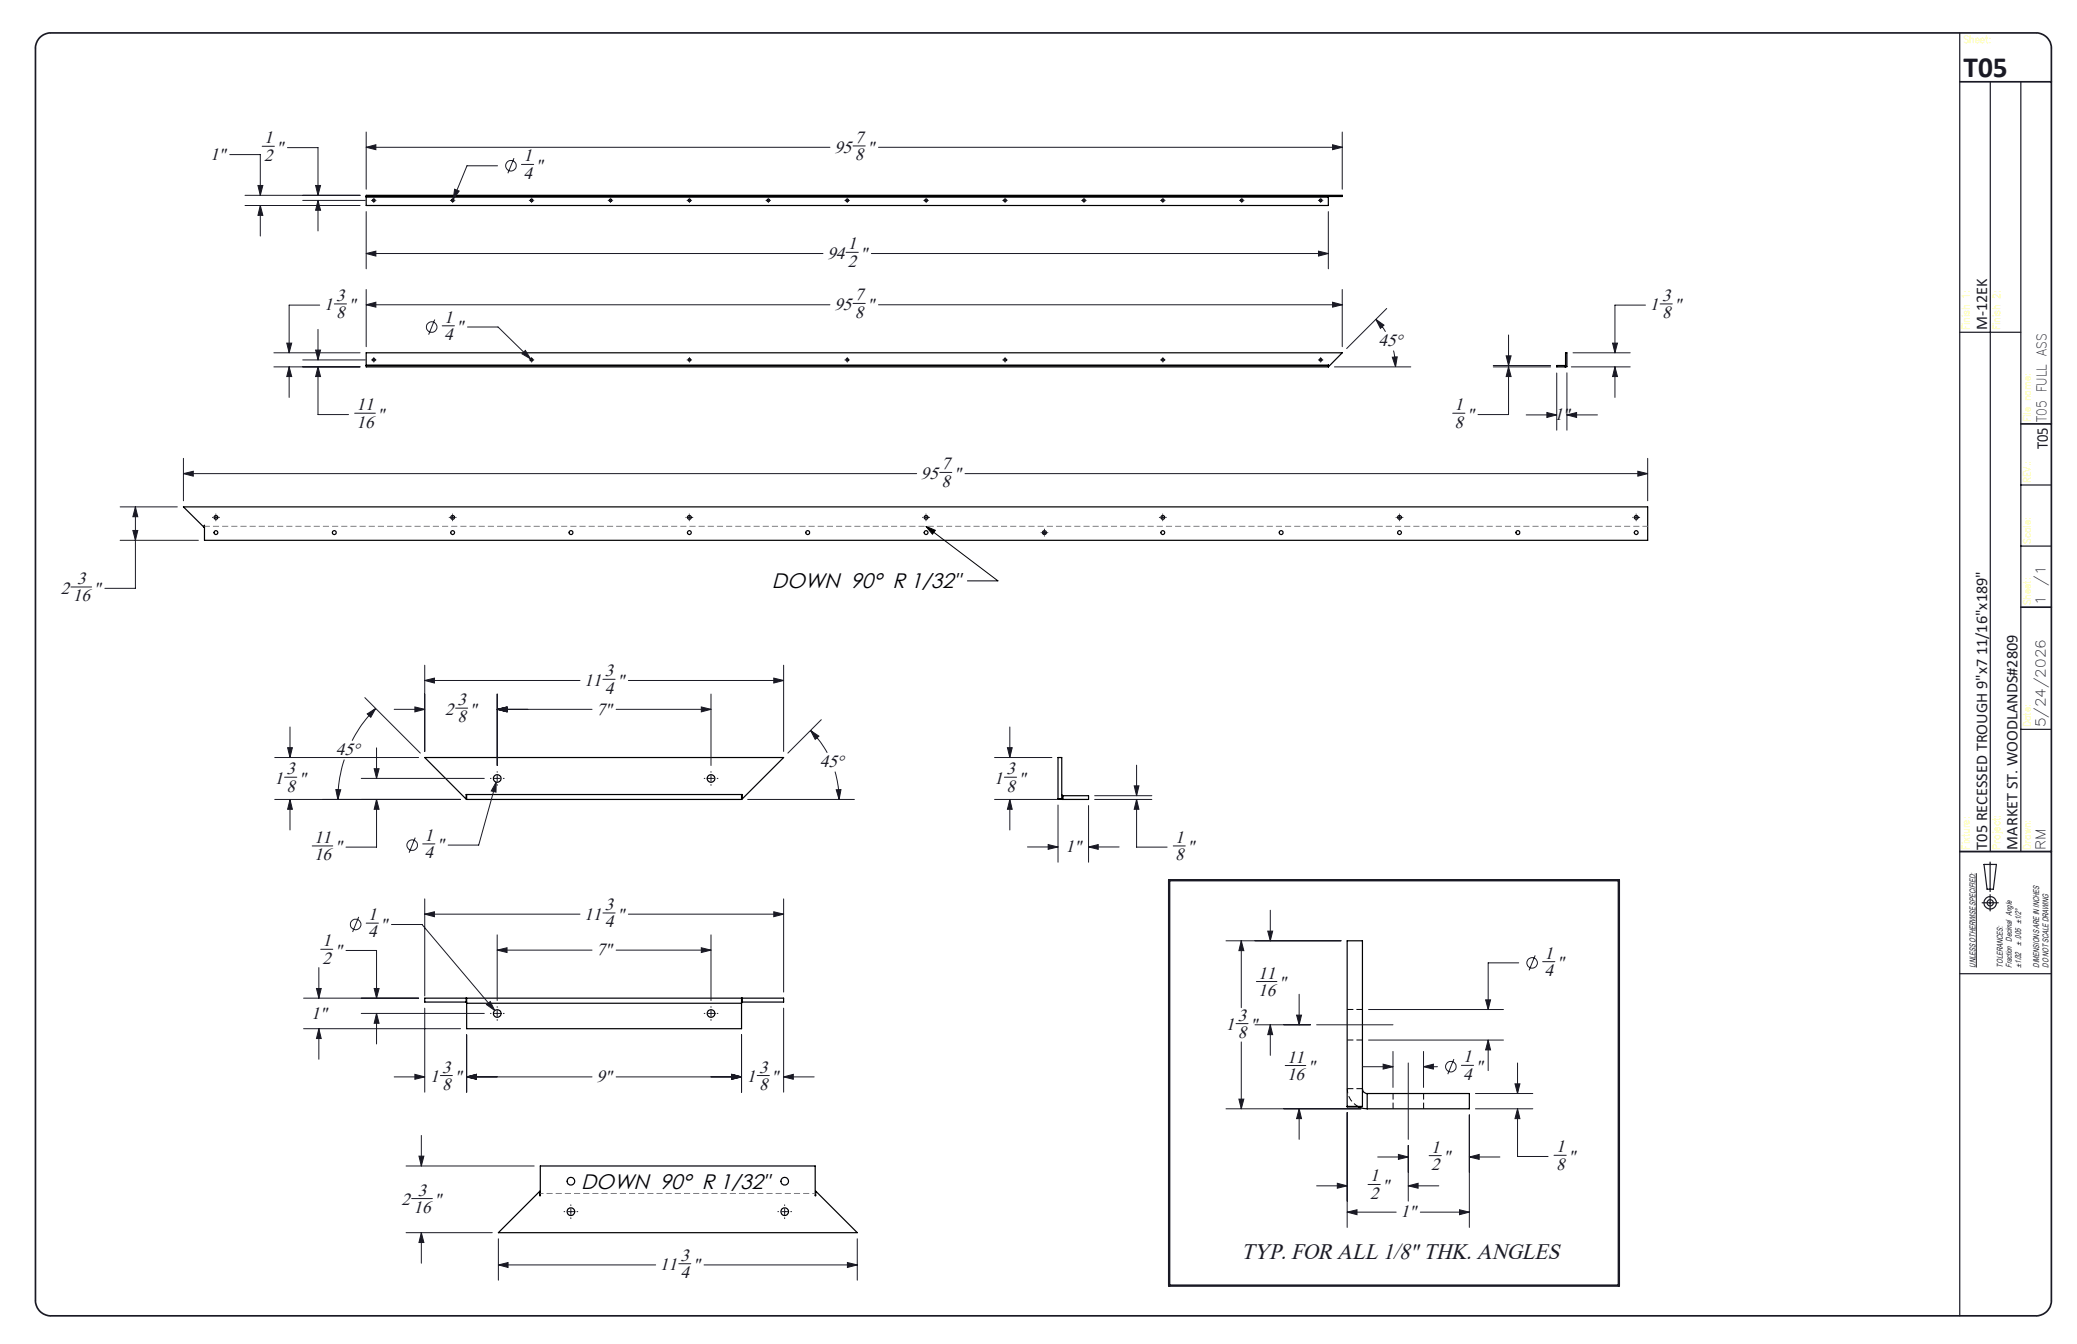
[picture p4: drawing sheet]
<svg xmlns="http://www.w3.org/2000/svg" width="432mm" height="279mm" viewBox="0 0 432 279" stroke-linecap="round" stroke-linejoin="round" font-family="sans-serif">
<g fill="none" stroke="#191924" stroke-width=".21">
<path d="M47.8 32.1h6.3v8.5M53.6 38.6h1l-.5 2zM54.5 30.4h2.5M59.8 30.7h6.3v9.9M65.6 38.6h1l-.5 2zM76.1 30.6l2-.5v1zM76.1 27.4v11.9M76.1 30.6h96.4M94.5 39.3l1 .4-1.3 1.7zM103.4 34.5h-6.3l-2.9 6.9M106.9 32.9l-1.3 3.1M108.4 34.2h2.5"/>
<path d="M177.3 30.3h2.6M182.6 30.6h96.4M277 30.1l2 .5-2 .5zM279 27.4v11.9M50.9 40.6h24M50.9 42.7h24M54.1 42.7l.5 2.1h-1zM54.1 42.7v6.4M62.9 41.7h13.1M66.1 41.7l.5 2h-1zM66.1 41.7v6.3M76.1 52.7l2-.5v1z"/>
<path d="M76.1 44v11.9M76.1 52.7h95M77.2 41.7h.1M77.5 41.7h.4M77.7 41.2h.1M77.7 41.5v.4M77.7 42.1h.1M78.1 41.7h.1M93.6 41.7h.1M93.9 41.7h.4M94.1 41.2h.1M94.1 41.5v.4"/>
<path d="M94.1 42.1h.1M94.5 41.7h.1M110 41.7h.1M110.3 41.7h.4M110.5 41.2h.1M110.5 41.5v.4M110.5 42.1h.1M110.9 41.7h.1M126.4 41.7h.1M126.7 41.7h.4M126.9 41.2h.1M126.9 41.5v.4"/>
<path d="M126.9 42.1h.1M127.4 41.7h.1M142.8 41.7h.1M143.1 41.7h.4M143.3 41.2h.1M143.3 41.5v.4M143.3 42.1h.1M143.8 41.7h.1M159.2 41.7h.1M159.5 41.7h.4M159.7 41.2h.1M159.7 41.5v.4"/>
<path d="M159.7 42.1h.1M160.2 41.7h.1M175.6 41.7h.1M175.9 52.5h2.5M175.9 41.7h.5M176.1 41.2h.1M176.1 41.5v.4M176.1 42.1h.1M176.6 41.7h.1M181.2 52.7h95M192.1 41.7h.1M192.3 41.7h.5"/>
<path d="M192.5 41.2h.1M192.5 41.5v.4M192.5 42.1h.1M193 41.7h.1M208.5 41.7h.1M208.7 41.7h.5M209 41.2h.1M209 41.5v.4M209 42.1h.1M209.4 41.7h.1M224.9 41.7h.1M225.1 41.7h.5"/>
<path d="M225.4 41.2h.1M225.4 41.5v.4M225.4 42.1h.1M225.8 41.7h.1M241.3 41.7h.1M241.5 41.7h.5M241.8 41.2h.1M241.8 41.5v.4M241.8 42.1h.1M242.2 41.7h.1M257.7 41.7h.1M258 41.7h.4"/>
<path d="M258.2 41.2h.1M258.2 41.5v.4M258.2 42.1h.1M258.6 41.7h.1M274.1 41.7h.1M274.1 52.2l2.1 .5-2.1 .5zM274.4 41.7h.4M274.6 41.2h.1M274.6 41.5v.4M274.6 42.1h.1M275 41.7h.1M276.2 44v11.9"/>
<path d="M56.9 76.3h18M56.9 73.3h18M59.6 71.3h1l-.5 2zM60.1 76.3l.5 2h-1zM60.1 76.3v6.3M62.9 74.8h13.1M65.6 72.8h1l-.5 2zM66.1 76.3l.5 2h-1zM66.1 76.3v9.9h6.4M66.1 68.5v6.3M66.5 63.4h-6.4v9.9M69.5 63.2h2.5"/>
<path d="M76.1 63.4l2-.6v1.1zM76.1 60.2v11.9M76.1 63.4h96.4M77.2 74.8h.1M77.5 74.8h.4M77.7 74.3v.1M77.7 74.6v.4M77.7 75.2v.1M78.1 74.8h.1M90.4 66.4l-1.3 3.2M91.9 67.7h2.6M97.2 68h6.3l6.8 6.6"/>
<path d="M108.5 73.6l.7-.8 1.1 1.8zM110 74.8h.1M110.3 74.8h.4M110.5 74.3v.1M110.5 74.6v.4M110.5 75.2v.1M110.9 74.8h.1M142.8 74.8h.1M143.1 74.8h.4M143.3 74.3v.1M143.3 74.6v.4M143.3 75.2v.1"/>
<path d="M143.8 74.8h.1M175.6 74.8h.1M175.9 74.8h.5M176.1 74.3v.1M176.1 74.6v.4M176.1 75.2v.1M176.6 74.8h.1M177.3 63.1h2.6M182.6 63.4h96.4M208.5 74.8h.1M208.7 74.8h.5M209 74.3v.1"/>
<path d="M209 74.6v.4M209 75.2v.1M209.4 74.8h.1M241.3 74.8h.1M241.5 74.8h.5M241.8 74.3v.1M241.8 74.6v.4M241.8 75.2v.1M242.2 74.8h.1M274.1 74.8h.1M274.4 74.8h.4M274.6 74.3v.1"/>
<path d="M274.6 74.6v.4M274.6 75.2v.1M275 74.8h.1M277 62.8l2 .6-2 .5zM277.4 76.3h15.9M279 60.2v11.9M286 66.4l1.7 1.2-.7 .7zM286 66.4l2 2.6M288.3 64.1l-8.3 8.4M289.5 74.3l1-.1-.4 2.1zM289.7 72.9l.3 1.6 .1 1.8M310.4 76.3h12"/>
<path d="M310.4 76h12M313.1 74h1l-.5 2zM313.6 76.3l.5 2h-1zM313.6 76.3v9.9h-6.3M313.6 69.6v6.4M323.6 77.5v11.9M325.8 77.5v11.9M326.7 76.3h12.2M327 73.3h11.9M335.2 71.3h1.1l-.6 2zM335.7 76.3l.6 2h-1.1zM335.7 76.3v6.3"/>
<path d="M342.1 63.4h-6.4v9.9M345.1 63.2h2.6M38.1 98.5l2.1-.5v1zM38.1 95.3v8.8M38.1 98.5h152.5M73.7 85.9h4.3M195.4 98.2h2.5M200.6 98.5h141.9M302 85.9h2.6M317.3 86.3h6.3M321.6 85.8l2 .5-2 .5zM325.8 86.3l2-.5v1z"/>
<path d="M325.8 86.3h6.3M340.5 98l2 .5-2 .5zM342.5 95.3v8.8M25 112.3h16.2M25 105.4h11.9M27.6 110.3h1l-.4 2zM28.2 105.4l.4 2h-1zM28.2 105.4v16.9h-6.4M44.2 107.6h.1M44.6 107.6h.6M44.9 106.9h.1M44.9 107.2v.7"/>
<path d="M44.9 108.2v.1M45.5 107.6h.1M93.4 107.6h.1M93.8 107.6h.6M94.1 106.9h.1M94.1 107.2v.7M94.1 108.2v.1M94.7 107.6h.1M142.6 107.6h.1M143 107.6h.6M143.3 106.9h.1M143.3 107.2v.7"/>
<path d="M143.3 108.2v.1M143.9 107.6h.1M191.8 107.6h.1M192.2 107.6h.6M192.5 106.9h.1M192.5 107.2v.7M192.5 108.2v.1M193.1 107.6h.2M216.4 110.7h.1M216.8 110.7h.7M217.1 110v.1M217.1 110.4v.7"/>
<path d="M217.1 111.4h.1M217.8 110.7h.1M241 107.6h.1M241.4 107.6h.6M241.7 106.9h.1M241.7 107.2v.7M241.7 108.2v.1M242.4 107.6h.1M290.2 107.6h.1M290.6 107.6h.7M290.9 106.9h.1M290.9 107.2v.7"/>
<path d="M290.9 108.2v.1M291.6 107.6h.1M339.4 107.6h.1M339.8 107.6h.7M340.1 106.9h.1M340.1 107.2v.7M340.1 108.2v.1M340.8 107.6h.1M14.7 122h4.3M88.3 138.3v17.9M162.9 138.3v17.9M57.1 157.5h29.9"/>
<path d="M59.8 155.4h1l-.5 2.1zM60.3 151.1v6.4M71.6 157.9a25.7 25.7 0 0 0-1.4 8.3M75.8 145l11.6 11.6M76.3 148.4l1.8-1.1-1 1.8zM77.8 159.8h1l-.5 2zM78.1 147.3a25.8 25.8 0 0 0-4.9 6.7M78.3 155.5v6.3M82 147.5h6.3M86.3 147l2 .5-2 .5zM88.3 141.5l2-.5v1zM88.3 141.5h32.3"/>
<path d="M94.7 147.2h2.5M103.4 147.5l2-.5v1zM103.4 144.3v14.8M103.4 147.5h19.7M125.3 141.2h2.6M128.1 147.5h19.7M130.6 141.5h32.3M145.8 147l2 .5-2 .5zM147.8 144.3v14.8M160.9 141l2 .5-2 .5zM168.5 151.9l1.8 1.1-.8 .7zM168.5 151.9l.4 .4a18.9 18.9 0 0 1 3.1 4.2"/>
<path d="M170.7 149.6l-6.9 7M206.8 157.5h11.9M209.4 155.4h1l-.5 2.1zM209.9 151.1v6.4M236.3 159.1v6.3M57.1 166.2h38.6M59.2 161.6h2.5M60.3 166.2l.5 2h-1zM60.3 166.2v6.3M64.9 175.9h4.3M69.8 164.1l1 .1-.6 2zM75.1 161.8h25.6"/>
<path d="M78.3 166.2l.5 2h-1zM78.3 166.2v9.9h-6.4M86.3 174.1l-1.2 3.2M87.9 175.4h2.5M102 161.8h.1M102.7 161.8h1.3M103.2 162.6l-.1 2.1-1-.3zM103.2 162.6l-3.7 13.1h-6.3M103.4 160.4v.1M103.4 161.2v1.3M103.4 163.1v.2M104.6 161.8h.2"/>
<path d="M146.4 161.8h.1M147.2 161.8h1.2M147.8 160.4v.1M147.8 161.2v1.3M147.8 163.1v.2M149.1 161.8h.2M155.4 166.2h22.2M173.6 160.4l.2 .6a20.9 20.9 0 0 1 .6 5.2M173.8 164.2l1-.1-.4 2.1zM206.8 166.2h12.9M208.8 161.6h2.5M209.9 166.2l.5 2h-1z"/>
<path d="M209.9 166.2v6.3M213.6 176.1h6.4M217.9 175.6l2.1 .5-2.1 .5zM220 167.4v11.8M226.3 176.1l2-.5v1zM226.3 167.5v11.7M226.3 176.1h6.4M227.6 166.2h11.9M227.6 165.4h11.9M235.8 163.4h1l-.5 2zM236.3 166.2l.5 2h-1zM236.3 166.2v9.9h6.3"/>
<path d="M243.9 175.9h2.5M66.7 197.3h2.5M71.9 197.6h6.4v9.9M74.6 190.6l-1.3 3.1M76.1 191.9h2.6M81.4 192.2h6.3l15.2 17.9M88.3 190l2-.5v1.1zM88.3 186.9v20.1M88.3 190h32.3M103.4 197.5l2-.5v1zM103.4 194.3v13.7M103.4 197.5h19.7"/>
<path d="M125.3 189.8h2.6M128.1 197.5h19.7M130.6 190h32.3M145.8 197l2 .5-2 .5zM147.8 194.3v13.7M160.9 189.5l2 .5-2 .6zM162.9 186.9v19.3M254.9 195.6h23.9M258.1 195.6l.5 2h-1zM258.1 195.6v13.9M263.6 193.6h1l-.5 2zM264.1 189.2v6.4"/>
<path d="M319.2 198.6l-1.3 3.1M320.7 199.9h2.6M410.9 181.5v19.6M63.1 207.5h23.9M63.1 213.9h32.6M65.8 205.5h1l-.5 2zM66.3 213.9l.5 2h-1zM66.3 201.2v6.3M66.3 213.9v6.3M75.1 210.7h25.6M77.8 205.5h1l-.5 2zM78.3 210.7l.5 2h-1z"/>
<path d="M78.3 210.7v6.3M88.3 209.6v17.4M97 215.1v11.9M101.1 208.8l.8-.6 1 1.9zM102 210.7h.1M102.7 210.7h1.3M103.4 209.3v.1M103.4 210v1.3M103.4 211.9v.2M104.6 210.7h.2M146.4 210.7h.1M147.2 210.7h1.2"/>
<path d="M147.8 209.3v.1M147.8 210v1.3M147.8 211.9v.2M149.1 210.7h.2M154.2 215.1v11.9M162.9 209.6v17.4M257 212.8h2.5M258.1 216.6v13.9M260.9 213h11.6M261.2 204h4.3M264.1 213l.5 2.1h-1zM264.1 213v6.4"/>
<path d="M269.6 211h1l-.5 2zM270.1 206.7v6.3M273.7 213h15.9M284.5 209.9h28.1M284.5 216.2h28.1M289.6 218.6v7.5M295.9 218.6v7.5M308.9 207.9h1l-.5 2zM309.4 216.2l.5 2.1h-1zM309.4 216.2v6.4M315.7 200.2h-6.3v9.7M82 223.9h6.3"/>
<path d="M86.3 223.3l2 .6-2 .5zM87.6 236v6.4M91.5 223.6h2.6M97 223.9l2.1-.6v1.1zM97 223.9h26.1M128.1 223.9h26.1M152.2 223.3l2 .6-2 .5zM157.4 223.6h2.5M162.9 223.9l2-.6v1.1zM162.9 223.9h6.4M254.9 230.5h28.1M257.6 228.5h1l-.5 2z"/>
<path d="M267.2 221.5h4.3M270.1 230.5l.5 2.1h-1zM270.1 230.5v6.4M280.1 231.3v23.9M283.2 221.8h6.4M287.5 221.2l2.1 .6-2.1 .4zM290.7 240l2.1 .5-2.1 .5zM292.8 221v15.9M292.8 238.1v11.6M295.9 221.8l2.1-.6v1zM295.9 221.8h2.9M302.3 220.2l-1.3 3.1"/>
<path d="M303.8 221.5h2.6M305.5 231.8v23.4M306.7 230.5h12M306.7 227.3h12M315 225.3h1l-.5 2zM315.5 230.5l.5 2.1h-1zM315.5 230.5v9.9h6.3M315.5 221v6.3M84.4 242.4h26.7M84.4 256.3h17.9M85.6 249.2h4.3M87.1 240.3h1l-.5 2.1z"/>
<path d="M87.6 256.3l.5 2h-1zM87.6 256.3v6.3M103.6 257.5v8.6M117.3 251.9h.1M118 251.9h1.3M118.7 250.5v.1M118.7 251.2v1.3M118.7 253.2v.1M119.9 251.9h.2M161.7 251.9h.2M162.5 251.9h1.3M163.1 250.5v.1"/>
<path d="M163.1 251.2v1.3M163.1 253.2v.1M164.4 251.9h.2M178.2 257.5v8.6M273.7 246.5h6.4M278 246l2.1 .5-2.1 .5zM280.1 252l2-.5v1zM280.1 252h10.2M284.4 246.2h2.5M286.4 240.5h6.4M292.8 246.5l2-.5v1zM292.8 246.5h6.3"/>
<path d="M295.3 252h10.2M297.1 240.2h2.5M303.4 251.5l2.1 .5-2.1 .5zM305.5 240.5l2-.5v1zM305.5 240.5h6.3M323.1 240.2h2.5M103.6 263l2-.5v1zM103.6 263h32.7M141.1 262.7h2.5M146.4 263h31.8M176.2 262.5l2 .5-2 .5z"/>
<circle cx="106.2" cy="34.5" r="1.09"/>
<circle cx="89.7" cy="68" r="1.09"/>
<circle cx="85.7" cy="175.7" r="1.09"/>
<circle cx="73.9" cy="192.2" r="1.09"/>
<circle cx="318.5" cy="200.2" r="1.08"/>
<circle cx="301.6" cy="221.7" r="1.09"/>
</g>
<g fill="none" stroke="#191924" stroke-width=".25">
<path d="M407.4 6.8v266.7M413.8 17v160M420.1 17v160M407.4 69.1h12.7M420.1 113.5h6.4M420.1 100.8h6.4M420.1 151.6h6.4M407.4 177h19.1M412.5 179.7h2.5l-.6 5.2h-1.3zM413.7 179.2v6.1M412.1 187.7h3.3M413.7 186v3.4"/>
<path d="M407.4 202.4h19.1"/>
<circle cx="413.7" cy="187.7" r=".66"/>
<circle cx="413.8" cy="187.7" r="1.29"/>
</g>
<path d="M8.2 7.9a3.3 3.3 0 0 1 2.3-1.1h412.8a3.2 3.2 0 0 1 3.2 3.2v260.4a3.2 3.2 0 0 1-3.2 3.1h-412.8a3.2 3.2 0 0 1-3.1-3.1v-260.4a3.2 3.2 0 0 1 .8-2.1zM407.4 17h19.1M420.1 88.1h6.4M420.1 126.2h6.4M407.4 177h19.1" fill="none" stroke="#191924" stroke-width=".35"/>
<g fill="none" stroke="#000" stroke-width=".25">
<path d="M76.1 40.9v.1M76.1 40.6h202.9v.3h-202.9zM76.1 41v1.7h200.1v-1.7M76.1 41h200.1M276.2 40.9v.1M76.1 75.9v.1M76.1 76v.3h200.1v-.3M76.1 73.3h202.9l-2.8 2.9v-.3h-200.1zM76.1 76h200.1M276.2 75.9v.1M325.4 76h-1.8v.3h1.8M325.4 76v.3"/>
<path d="M325.5 75.9l-.1 .1M325.5 73.3h.3v2.9h-.3zM325.5 76.2l-.1 .1M38.1 105.4h304.4v6.9h-300v-3.1v.5zM88.3 157.5h74.6l-8.6 8.6v-.9h-57.4v.9zM220 157.5h.7v8.6h-.7zM97 165.2v1h57.2v-1M220.5 166.1l.5 .1M220.7 165.2l.3 .2M221 165.4h5.3v.8h-5.3M221 165.4v.8M96.9 207.5v.8"/>
<path d="M97 207.5v1.1M97 208.6h57.2M97 208.6v5.3h57.2v-5.3M97 208.3h-8.7v-.8h74.6v.8h-8.7M154.2 207.5v1.1M154.3 207.5v.8M280.1 230h3.1v-34.4h-3.1v34.5h2.4M282.3 230l1.1 .4 .8 .1M283.2 226.3a.96 .96 0 0 0 1 1M284.2 227.3v3.2M284.2 227.3h21.3v3.2h-21.3M112.3 242.4h57.2v6.2h.1v-1l8.6 8.7h-74.6l8.6-8.7v1h.1z"/>
<circle cx="77.7" cy="41.6" r=".27"/>
<circle cx="94.1" cy="41.6" r=".27"/>
<circle cx="110.5" cy="41.6" r=".27"/>
<circle cx="126.9" cy="41.6" r=".27"/>
<circle cx="143.3" cy="41.6" r=".27"/>
<circle cx="159.7" cy="41.6" r=".27"/>
<circle cx="176.1" cy="41.6" r=".27"/>
<circle cx="192.5" cy="41.6" r=".27"/>
<circle cx="208.9" cy="41.6" r=".27"/>
<circle cx="225.3" cy="41.6" r=".27"/>
<circle cx="241.7" cy="41.6" r=".27"/>
<circle cx="258.2" cy="41.6" r=".27"/>
<circle cx="274.6" cy="41.6" r=".27"/>
<circle cx="77.7" cy="74.8" r=".26"/>
<circle cx="110.5" cy="74.8" r=".26"/>
<circle cx="143.3" cy="74.8" r=".26"/>
<circle cx="176.1" cy="74.8" r=".26"/>
<circle cx="208.9" cy="74.8" r=".26"/>
<circle cx="241.7" cy="74.8" r=".26"/>
<circle cx="274.6" cy="74.8" r=".26"/>
<circle cx="44.9" cy="110.7" r=".39"/>
<circle cx="44.9" cy="107.6" r=".4"/>
<circle cx="69.5" cy="110.7" r=".39"/>
<circle cx="94.1" cy="110.7" r=".39"/>
<circle cx="94.1" cy="107.6" r=".4"/>
<circle cx="118.7" cy="110.7" r=".39"/>
<circle cx="143.3" cy="110.7" r=".39"/>
<circle cx="143.3" cy="107.6" r=".4"/>
<circle cx="167.9" cy="110.7" r=".39"/>
<circle cx="192.5" cy="110.7" r=".39"/>
<circle cx="192.5" cy="107.6" r=".4"/>
<circle cx="217.1" cy="110.7" r=".39"/>
<circle cx="241.7" cy="110.7" r=".39"/>
<circle cx="241.7" cy="107.6" r=".4"/>
<circle cx="266.4" cy="110.7" r=".39"/>
<circle cx="290.9" cy="110.7" r=".39"/>
<circle cx="291" cy="107.6" r=".4"/>
<circle cx="315.6" cy="110.7" r=".39"/>
<circle cx="340.2" cy="110.7" r=".39"/>
<circle cx="340.2" cy="107.6" r=".4"/>
<circle cx="103.4" cy="161.8" r=".79"/>
<circle cx="147.8" cy="161.8" r=".79"/>
<circle cx="103.4" cy="210.7" r=".8"/>
<circle cx="147.8" cy="210.7" r=".8"/>
<circle cx="118.7" cy="251.9" r=".8"/>
<circle cx="118.7" cy="245.6" r=".8"/>
<circle cx="163.1" cy="251.9" r=".8"/>
<circle cx="163.1" cy="245.6" r=".8"/>
</g>
<path d="M280.1 216.2h3.2M283.3 209.9h-3.2M283.3 226.3h-3.2M283.3 230v.1M289.6 227.3v3.2M296 230.5v-3.2" fill="none" stroke="#000" stroke-width=".21" stroke-dasharray="1.3 .6" stroke-linecap="butt"/>
<path d="M280.1 226.3a4.2 4.2 0 0 0 2.2 3.7" fill="none" stroke="#000" stroke-width=".21" stroke-dasharray="1.3 .6" stroke-dashoffset=".3" stroke-linecap="butt"/>
<path d="M283.3 230.1h-.8" fill="none" stroke="#000" stroke-width=".21" stroke-dasharray="1.3 .6" stroke-dashoffset=".4" stroke-linecap="butt"/>
<path d="M192.5 109.4l2 .8-.6 .9zM192.5 109.4l15 11.4h-6.4" fill="none" stroke="#000" stroke-width=".21"/>
<path d="M42.5 109.4h300.1" fill="none" stroke="#808080" stroke-width=".21" stroke-dasharray="1.3 .6" stroke-dashoffset=".2" stroke-linecap="butt"/>
<path d="M169.5 248.1h-57.1" fill="none" stroke="#808080" stroke-width=".21" stroke-dasharray="1.3 .6" stroke-dashoffset=".6" stroke-linecap="butt"/>
<path d="M243.1 183h93.4v84.3h-93.4z" fill="none" stroke="#191924" stroke-width=".5"/>
<path d="M289.5 74.3l1-.1-.4 2.1zM286 66.4l1.7 1.2-.7 .7zM76.1 63.4l2-.6v1.1zM277 62.8l2 .6-2 .5zM65.6 72.8h1l-.5 2zM66.1 76.3l.5 2h-1zM59.6 71.3h1l-.5 2zM60.1 76.3l.5 2h-1zM109.2 72.8l-.7 .8 1.8 1zM321.6 85.8l2 .5-2 .5zM325.8 86.3l2-.5v1zM335.7 76.3l.6 2h-1.1zM335.2 71.3h1.1l-.6 2zM313.1 74h1l-.5 2zM313.6 76.3l.5 2h-1zM76.1 52.7l2-.5v1zM274.1 52.2l2.1 .5-2.1 .5zM76.1 30.6l2-.5v1zM277 30.1l2 .5-2 .5zM66.1 41.7l.5 2h-1zM65.6 38.6h1l-.5 2zM53.6 38.6h1l-.5 2zM54.1 42.7l.5 2.1h-1zM94.5 39.3l-.3 2.1 1.3-1.7zM340.5 98l2 .5-2 .5zM38.1 98.5l2.1-.5v1zM27.6 110.3h1l-.4 2zM28.2 105.4l.4 2h-1zM97 223.9l2.1-.6v1.1zM152.2 223.3l2 .6-2 .5zM101.1 208.8l1.8 1.3-1-1.9zM78.3 210.7l.5 2h-1zM77.8 205.5h1l-.5 2zM66.3 213.9l.5 2h-1zM65.8 205.5h1l-.5 2zM88.3 190l2-.5v1.1zM160.9 189.5l2 .5-2 .6zM86.3 223.3l2 .6-2 .5zM97 223.9l2.1-.6v1.1zM152.2 223.3l2 .6-2 .5zM162.9 223.9l2-.6v1.1zM103.4 197.5l2-.5v1zM145.8 197l2 .5-2 .5zM209.9 166.2l.5 2h-1zM209.4 155.4h1l-.5 2.1zM217.9 175.6l2.1 .5-2.1 .5zM226.3 176.1l2-.5v1zM235.8 163.4h1l-.5 2zM236.3 166.2l.5 2h-1zM176.2 262.5l2 .5-2 .5zM103.6 263l2-.5v1zM87.1 240.3h1l-.5 2.1zM87.6 256.3l.5 2h-1z" fill="#191924"/>
<path d="M192.5 109.4l2 .8-.6 .9z" fill="#000"/>
<path d="M88.3 141.5l2-.5v1zM160.9 141l2 .5-2 .5zM77.8 159.8h1l-.5 2zM78.3 166.2l.5 2h-1zM60.3 166.2l.5 2h-1zM59.8 155.4h1l-.5 2.1zM76.3 148.4l1.8-1.1-1 1.8zM69.8 164.1l1 .1-.6 2zM173.8 164.2l1-.1-.4 2.1zM168.5 151.9l1.8 1.1-.8 .7zM103.2 162.6l-1.1 1.8 1 .3zM103.4 147.5l2-.5v1zM145.8 147l2 .5-2 .5zM103.4 147.5l2-.5v1zM86.3 147l2 .5-2 .5zM257.6 228.5h1l-.5 2zM258.1 195.6l.5 2h-1zM280.1 252l2-.5v1zM303.4 251.5l2.1 .5-2.1 .5zM315 225.3h1l-.5 2zM315.5 230.5l.5 2.1h-1zM269.6 211h1l-.5 2zM270.1 230.5l.5 2.1h-1zM292.8 246.5l2-.5v1zM278 246l2.1 .5-2.1 .5zM264.1 213l.5 2.1h-1zM263.6 193.6h1l-.5 2zM290.7 240l2.1 .5-2.1 .5zM305.5 240.5l2-.5v1zM308.9 207.9h1l-.5 2zM309.4 216.2l.5 2.1h-1zM287.5 221.2l2.1 .6-2.1 .4zM295.9 221.8l2.1-.6v1z" fill="#191924"/>
<text font-size="6.1" fill="#191924" x="408.2" y="16.1">T05</text>
<text font-size="4.7" fill="#191924" x="258" y="261.7">TYP. FOR ALL 1/8&quot; THK. ANGLES</text>
<g font-size="4.4">
<text x="160.5" y="122.3">DOWN 90° R 1/32&quot;</text>
<text x="120.8" y="247.2">DOWN 90° R 1/32&quot;</text>
</g>
<g font-size="3.7" fill="#191924">
<text x="54.9" y="29.8">1</text>
<text x="177.7" y="29.7">7</text>
<text x="43.7" y="33.3">1&quot;</text>
<text x="54.9" y="33.4">2</text>
<text x="57.4" y="31.8">&quot;</text>
<text x="108.8" y="33.6">1</text>
<text x="111.3" y="35.6">&quot;</text>
<text x="173.5" y="31.7">95</text>
<text x="177.7" y="33.3">8</text>
<text x="180.3" y="31.7">&quot;</text>
<text x="108.8" y="37.2">4</text>
<text x="172" y="53.8">94</text>
<text x="176.3" y="51.8">1</text>
<text x="178.8" y="53.8">&quot;</text>
<text x="176.3" y="55.4">2</text>
<text x="67.4" y="64.5">1</text>
<text x="69.9" y="62.5">3</text>
<text x="72.4" y="64.5">&quot;</text>
<text x="173.5" y="64.5">95</text>
<text x="177.7" y="62.5">7</text>
<text x="180.3" y="64.5">&quot;</text>
<text x="343" y="64.5">1</text>
<text x="345.5" y="62.5">3</text>
<text x="348.1" y="64.5">&quot;</text>
<text x="69.9" y="66.1">8</text>
<text x="92.3" y="70.7">4</text>
<text x="92.3" y="67.1">1</text>
<text x="94.9" y="69.1">&quot;</text>
<text x="177.7" y="66.1">8</text>
<text x="345.5" y="66.1">8</text>
<text x="286.6" y="72">45°</text>
<text x="74.1" y="88.9">16</text>
<text x="74.1" y="85.3">11</text>
<text x="78.4" y="87.3">&quot;</text>
<text x="302.4" y="85.3">1</text>
<text x="302.4" y="88.9">8</text>
<text x="304.9" y="87.3">&quot;</text>
<text x="323.1" y="87.4">1&quot;</text>
<text x="191.5" y="99.6">95</text>
<text x="195.8" y="97.6">7</text>
<text x="195.8" y="101.2">8</text>
<text x="198.3" y="99.6">&quot;</text>
<text x="12.6" y="123.4">2</text>
<text x="15.2" y="125">16</text>
<text x="16" y="121.4">3</text>
<text x="19.4" y="123.4">&quot;</text>
<text x="121.5" y="142.6">11</text>
<text x="125.8" y="140.6">3</text>
<text x="128.3" y="142.6">&quot;</text>
<text x="92.6" y="148.6">2</text>
<text x="95.1" y="146.6">3</text>
<text x="97.6" y="148.6">&quot;</text>
<text x="124" y="148.6">7&quot;</text>
<text x="125.8" y="144.2">4</text>
<text x="95.1" y="150.2">8</text>
<text x="59.6" y="160.9">3</text>
<text x="69.8" y="157.1">45°</text>
<text x="170.4" y="159.5">45°</text>
<text x="209.2" y="160.9">3</text>
<text x="57" y="162.9">1</text>
<text x="59.6" y="164.5">8</text>
<text x="62.1" y="162.9">&quot;</text>
<text x="206.7" y="162.9">1</text>
<text x="209.2" y="164.5">8</text>
<text x="211.7" y="162.9">&quot;</text>
<text x="65.3" y="178.8">16</text>
<text x="65.3" y="175.2">11</text>
<text x="69.6" y="177.2">&quot;</text>
<text x="88.3" y="178.4">4</text>
<text x="88.3" y="174.8">1</text>
<text x="90.8" y="176.8">&quot;</text>
<text x="221.5" y="177.2">1&quot;</text>
<text x="244.3" y="175.2">1</text>
<text x="244.3" y="178.8">8</text>
<text x="246.8" y="177.2">&quot;</text>
<text x="76.5" y="191.3">1</text>
<text x="121.5" y="191.2">11</text>
<text x="125.8" y="189.2">3</text>
<text x="128.3" y="191.2">&quot;</text>
<text x="67.1" y="196.7">1</text>
<text x="76.5" y="194.9">4</text>
<text x="79.1" y="193.3">&quot;</text>
<text x="125.8" y="192.8">4</text>
<text x="67.1" y="200.3">2</text>
<text x="69.6" y="198.7">&quot;</text>
<text x="124" y="198.6">7&quot;</text>
<text x="261.6" y="203.4">11</text>
<text x="321.1" y="202.9">4</text>
<text x="321.1" y="199.3">1</text>
<text x="323.6" y="201.3">&quot;</text>
<text x="261.6" y="207">16</text>
<text x="265.9" y="205.4">&quot;</text>
<text x="64.7" y="211.8">1&quot;</text>
<text x="254.8" y="214.1">1</text>
<text x="257.4" y="212.2">3</text>
<text x="257.4" y="215.8">8</text>
<text x="259.9" y="214.1">&quot;</text>
<text x="267.6" y="220.9">11</text>
<text x="304.2" y="220.9">1</text>
<text x="89.4" y="225">1</text>
<text x="91.9" y="223">3</text>
<text x="91.9" y="226.6">8</text>
<text x="94.5" y="225">&quot;</text>
<text x="124" y="225">9&quot;</text>
<text x="155.3" y="225">1</text>
<text x="157.8" y="223">3</text>
<text x="157.8" y="226.6">8</text>
<text x="160.3" y="225">&quot;</text>
<text x="267.6" y="224.5">16</text>
<text x="271.9" y="222.9">&quot;</text>
<text x="304.2" y="224.5">4</text>
<text x="306.7" y="222.8">&quot;</text>
<text x="297.5" y="239.6">1</text>
<text x="323.5" y="239.5">1</text>
<text x="284.8" y="245.6">1</text>
<text x="297.5" y="243.2">2</text>
<text x="300" y="241.6">&quot;</text>
<text x="323.5" y="243.1">8</text>
<text x="326" y="241.5">&quot;</text>
<text x="83.5" y="250.5">2</text>
<text x="86.9" y="248.6">3</text>
<text x="90.3" y="250.5">&quot;</text>
<text x="284.8" y="249.2">2</text>
<text x="287.3" y="247.6">&quot;</text>
<text x="86" y="252.2">16</text>
<text x="291.2" y="253.1">1&quot;</text>
<text x="141.5" y="262.1">3</text>
<text x="137.2" y="264.1">11</text>
<text x="141.5" y="265.7">4</text>
<text x="144" y="264.1">&quot;</text>
</g>
<g font-size="3.4" fill="#191924">
<text x="413.1" y="68.7" transform="rotate(-90 413.1 68.7)">M-12EK</text>
<text x="425.7" y="93.4" transform="rotate(-90 425.7 93.4)">T05</text>
<text x="413.1" y="176.6" transform="rotate(-90 413.1 176.6)">T05 RECESSED TROUGH 9&quot;x7 11/16&quot;x189&quot;</text>
<text x="419.4" y="176.6" transform="rotate(-90 419.4 176.6)">MARKET ST. WOODLANDS#2809</text>
</g>
<g font-size="2.8" fill="#191924">
<text x="425.5" y="87.7" transform="rotate(-90 425.5 87.7)">T05 FULL ASS</text>
<text x="425.2" y="125.8" transform="rotate(-90 425.2 125.8)">1</text>
<text x="425.2" y="121.7" transform="rotate(-90 425.2 121.7)">/1</text>
<text x="425.2" y="151.2" transform="rotate(-90 425.2 151.2)">5/24/2026</text>
<text x="425.2" y="176.6" transform="rotate(-90 425.2 176.6)">RM</text>
</g>
<g font-size="2.1" fill="#ff0">
<text x="408.2" y="8.9">Sheet:</text>
<text x="409.5" y="68.7" transform="rotate(-90 409.5 68.7)">Finish 1:</text>
<text x="415.8" y="68.7" transform="rotate(-90 415.8 68.7)">Finish 2:</text>
<text x="422.2" y="87.7" transform="rotate(-90 422.2 87.7)">File name:</text>
<text x="422.2" y="100.4" transform="rotate(-90 422.2 100.4)">REV.:</text>
<text x="422.2" y="113.1" transform="rotate(-90 422.2 113.1)">Scale:</text>
<text x="422.2" y="125.8" transform="rotate(-90 422.2 125.8)">Sheet:</text>
<text x="422.2" y="151.2" transform="rotate(-90 422.2 151.2)">Date:</text>
<text x="409.5" y="176.6" transform="rotate(-90 409.5 176.6)">Fixture:</text>
<text x="415.8" y="176.6" transform="rotate(-90 415.8 176.6)">Project:</text>
<text x="422.2" y="176.6" transform="rotate(-90 422.2 176.6)">Drawn:</text>
</g>
<g font-size="1.7" fill="#191924">
<text x="420.2" y="196.6" transform="rotate(-90 420.2 196.6)">± .005 ±1/2°</text>
<text x="410.7" y="201.1" transform="rotate(-90 410.7 201.1)">UNLESS OTHERWISE SPECIFIED:</text>
<text x="416.4" y="201.1" transform="rotate(-90 416.4 201.1)">TOLERANCES:</text>
<text x="418.3" y="201.1" transform="rotate(-90 418.3 201.1)">Fraction Decimal Angle</text>
<text x="420.2" y="201.1" transform="rotate(-90 420.2 201.1)">±1/32</text>
<text x="424" y="201.1" transform="rotate(-90 424 201.1)">DIMENSIONS ARE IN INCHES</text>
<text x="425.9" y="201.1" transform="rotate(-90 425.9 201.1)">DO NOT SCALE DRAWING</text>
</g>
</svg>
